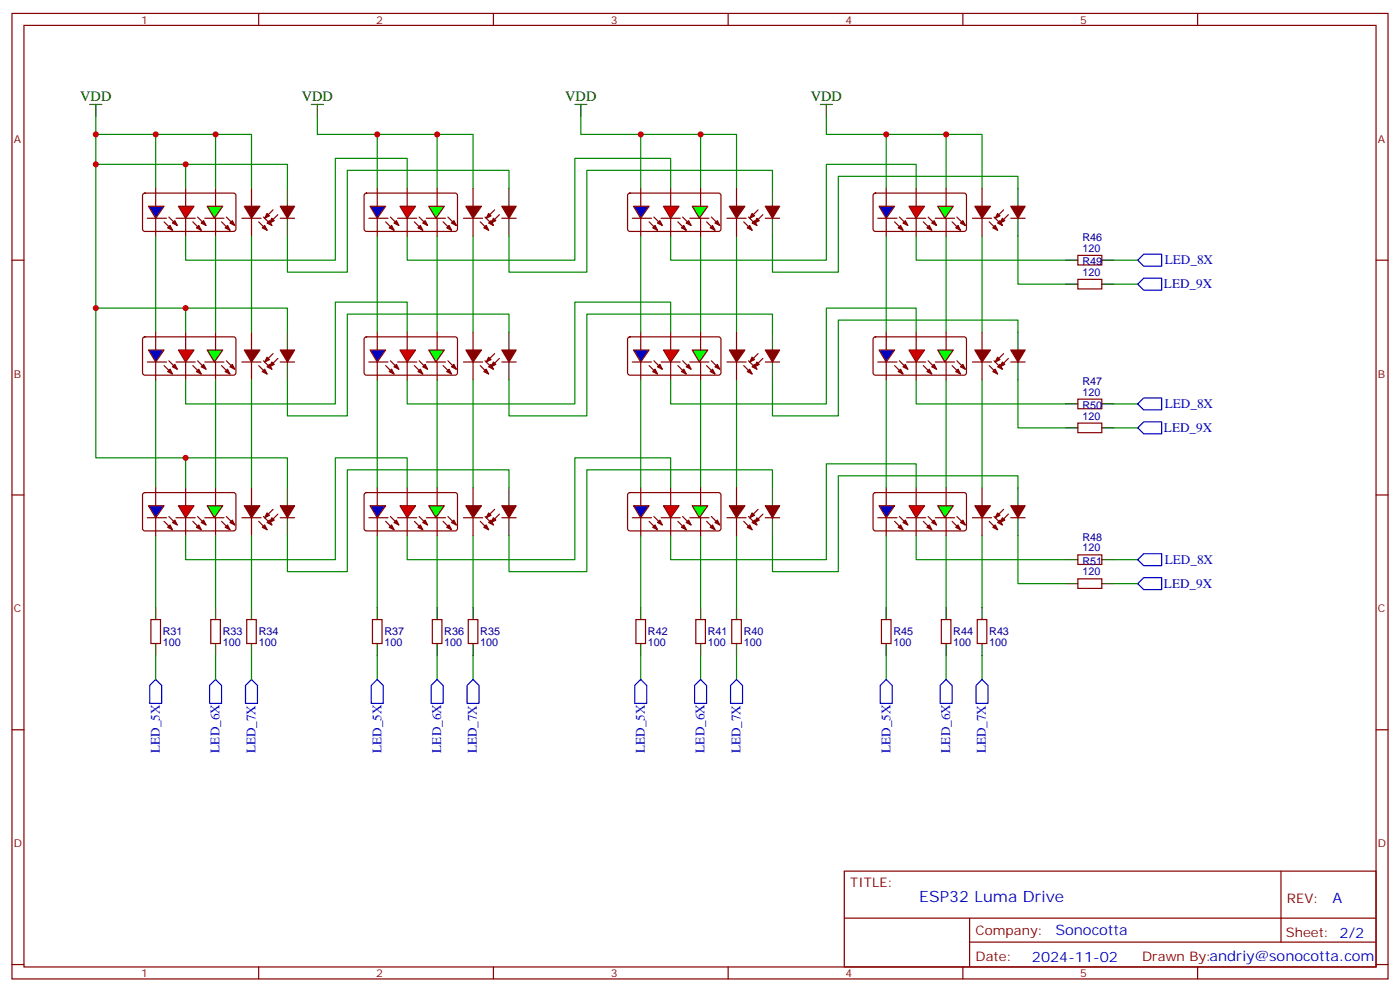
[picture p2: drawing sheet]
<svg xmlns="http://www.w3.org/2000/svg" width="412mm" height="292mm" viewBox="0 0 412 292" stroke-linecap="round" stroke-linejoin="round" font-family="sans-serif">
<g fill="none" stroke="#870000" stroke-width=".35">
<path d="M3.5 4h405.4v284.3h-405.4zM7.1 7.5h398.2v277.3h-398.2zM76.2 4v3.5M145.3 4v3.5M214.5 4v3.5M283.6 4v3.5M352.8 4v3.5M42.2 57.1l.5-.2h26.4l.4 .7-.1 10.1-.6 .5-26.4-.1-.4-.6v-9.9zM74.1 55.5v5.2M3.5 76.6h3.6M71.3 64.3h5.6M74.1 64.3v5.3"/>
<path d="M76.2 65.3l2.5 2.5M77.6 63.9l2.5 2.5M80.4 61.8l-2.4 2.5M81.8 63.2l-2.4 2.5M82.5 64.3h4.3M405.3 76.6h3.6M3.5 145.8h3.6M405.3 145.8h3.6M44.4 182.5h2.9v7h-2.9zM3.5 214.9h3.6M405.3 214.9h3.6M248.7 256.5h156.6v28.3h-156.6z"/>
<path d="M377.3 256.6v20.8M248.7 270.4h156.5M285.6 277.4h119.6M285.6 270.4v14.1M3.5 284.1h3.6M76.2 284.8v3.5M145.3 284.8v3.5M214.5 284.8v3.5M283.6 284.8v3.5M352.8 284.8v3.5M405.3 284.1h3.6"/>
</g>
<g fill="#870000" stroke="#870000" stroke-width=".35">
<path d="M78 66.4l.7 1.4-1.4-.7z"/>
<path d="M78.7 65.7l.7-.7 .7 1.4z"/>
<path d="M72 60.7h4.6l-2.5 3.6z"/>
<path d="M82.5 60.7h4.3l-2.1 3.6z"/>
<path d="M80.1 64.3l.7 .7-1.4 .7z"/>
<path d="M78.7 62.9l.7 .7-1.4 .7z"/>
</g>
<path d="M26.5 30.8h3.5M28.2 30.8v3.5M84.7 55.5v5.2M84.7 64.3v5.3M45.9 178.9v3.6M45.9 189.5v3.5" fill="none" stroke="#000" stroke-width=".35"/>
<path d="M335.1 76.6l1.8-1.7h5.3v3.5h-5.3zM335.1 83.7l1.8-1.8h5.3v3.5h-5.3zM44.1 201.9l1.8-1.8 1.7 1.8v5.3h-3.5zM74.1 200.1l1.7 1.8v5.3h-3.5v-5.3z" fill="none" stroke="#00f" stroke-width=".35"/>
<path d="M28.2 34.3v5.3h17.7v15.9M45.9 69.6v28.2M45.9 111.9v31.8M45.9 157.8v21.1M45.9 193v7.1" fill="none" stroke="#008700" stroke-width=".35"/>
<path d="M61 60.7h4.6l-2.5 3.6z" fill="#0f0" stroke="#870000" stroke-width=".35"/>
<path d="M63.5 55.5v5.2M60.3 64.3h5.7M63.5 64.3v5.3M65.3 65.3l2.4 2.5M66.7 63.9l2.4 2.5" fill="none" stroke="#870000" stroke-width=".35"/>
<g fill="#870000" stroke="#870000" stroke-width=".35">
<path d="M67.7 65.7l.7-.7 .7 1.4z"/>
<path d="M67 66.4l.7 1.4-1.4-.7z"/>
</g>
<path d="M52.6 60.7h4.5l-2.4 3.6z" fill="#f00" stroke="#870000" stroke-width=".35"/>
<path d="M54.7 55.5v5.2M51.9 64.3h5.6M54.7 64.3v5.3M56.8 65.3l2.5 2.5M58.2 63.9l2.5 2.5" fill="none" stroke="#870000" stroke-width=".35"/>
<g fill="#870000" stroke="#870000" stroke-width=".35">
<path d="M59.3 65.7l.7-.7 .7 1.4z"/>
<path d="M58.6 66.4l.7 1.4-1.4-.7z"/>
</g>
<path d="M43.7 60.7h4.6l-2.4 3.6z" fill="#00f" stroke="#870000" stroke-width=".35"/>
<path d="M45.9 55.5v5.2M43.4 64.3h5.6M45.9 64.3v5.3M48.3 65.3l2.5 2.5M49.7 63.9l2.5 2.5M42.2 99.4l.5-.2 26.4 .1 .4 .6-.1 10.2-.6 .4-26.4-.1-.4-.6v-9.9z" fill="none" stroke="#870000" stroke-width=".35"/>
<g fill="#870000" stroke="#870000" stroke-width=".35">
<path d="M50.8 65.7l.7-.7 .7 1.4z"/>
<path d="M50.1 66.4l.7 1.4-1.4-.7z"/>
</g>
<path d="M61 103.1h4.6l-2.5 3.5z" fill="#0f0" stroke="#870000" stroke-width=".35"/>
<path d="M63.5 97.8v5.3M60.3 106.6h5.7M63.5 106.6v5.3M65.3 107.7l2.4 2.4M66.7 106.3l2.4 2.4" fill="none" stroke="#870000" stroke-width=".35"/>
<g fill="#870000" stroke="#870000" stroke-width=".35">
<path d="M67.7 108l.7-.7 .7 1.4z"/>
<path d="M66.3 109.4l.7-.7 .7 1.4z"/>
</g>
<path d="M52.6 103.1h4.5l-2.4 3.5z" fill="#f00" stroke="#870000" stroke-width=".35"/>
<path d="M54.7 97.8v5.3M51.9 106.6h5.6M54.7 106.6v5.3M56.8 107.7l2.5 2.4M58.2 106.3l2.5 2.4" fill="none" stroke="#870000" stroke-width=".35"/>
<g fill="#870000" stroke="#870000" stroke-width=".35">
<path d="M60 107.3l.7 1.4-1.4-.7z"/>
<path d="M57.9 109.4l.7-.7 .7 1.4z"/>
</g>
<path d="M43.7 103.1h4.6l-2.4 3.5z" fill="#00f" stroke="#870000" stroke-width=".35"/>
<path d="M45.9 97.8v5.3M43.4 106.6h5.6M45.9 106.6v5.3M48.3 107.7l2.5 2.4M49.7 106.3l2.5 2.4M42.2 145.3l.5-.2h26.4l.4 .7-.1 10.1-.6 .5-26.4-.1-.4-.7v-9.8z" fill="none" stroke="#870000" stroke-width=".35"/>
<g fill="#870000" stroke="#870000" stroke-width=".35">
<path d="M50.8 108l.7-.7 .7 1.4z"/>
<path d="M49.4 109.4l.7-.7 .7 1.4z"/>
</g>
<path d="M61 148.9h4.6l-2.5 3.6z" fill="#0f0" stroke="#870000" stroke-width=".35"/>
<path d="M60.3 152.5h5.7M63.5 143.7v5.2M63.5 152.5v5.3M65.3 153.5l2.4 2.5M66.7 152.1l2.4 2.5" fill="none" stroke="#870000" stroke-width=".35"/>
<g fill="#870000" stroke="#870000" stroke-width=".35">
<path d="M67.7 153.9l.7-.7 .7 1.4z"/>
<path d="M66.3 155.3l.7-.7 .7 1.4z"/>
</g>
<path d="M52.6 148.9h4.5l-2.4 3.6z" fill="#f00" stroke="#870000" stroke-width=".35"/>
<path d="M51.9 152.5h5.6M54.7 143.7v5.2M54.7 152.5v5.3M56.8 153.5l2.5 2.5M58.2 152.1l2.5 2.5" fill="none" stroke="#870000" stroke-width=".35"/>
<g fill="#870000" stroke="#870000" stroke-width=".35">
<path d="M59.3 153.9l.7-.7 .7 1.4z"/>
<path d="M57.9 155.3l.7-.7 .7 1.4z"/>
</g>
<path d="M43.7 148.9h4.6l-2.4 3.6z" fill="#00f" stroke="#870000" stroke-width=".35"/>
<g fill="none" stroke="#870000" stroke-width=".35">
<path d="M74.1 97.8v5.3M139.3 97.8v5.3M71.3 106.6h5.6M74.1 106.6v5.3M76.2 107.7l2.5 2.4M77.6 106.3l2.5 2.4M80.4 104.1l-2.4 2.5M81.8 105.6l-2.4 2.4M82.5 106.6h4.3M136.5 106.6h5.7M139.3 106.6v5.3M141.5 107.7l2.4 2.4"/>
<path d="M142.9 106.3l2.4 2.4M145.7 104.1l-2.5 2.5M147.1 105.6l-2.5 2.4M147.8 106.6h4.2M43.4 152.5h5.6M45.9 143.7v5.2M45.9 152.5v5.3M48.3 153.5l2.5 2.5M49.7 152.1l2.5 2.5M71.3 152.5h5.6M74.1 143.7v5.2M74.1 152.5v5.3"/>
<path d="M76.2 153.5l2.5 2.5M77.6 152.1l2.5 2.5M80.4 150l-2.4 2.5M81.8 151.4l-2.4 2.5M82.5 152.5h4.3M107.5 145.3l.4-.2h26.4l.5 .7-.1 10.1-.6 .5-26.4-.1-.5-.7v-9.8zM136.5 152.5h5.7M139.3 143.7v5.2M139.3 152.5v5.3M141.5 153.5l2.4 2.5M142.9 152.1l2.4 2.5M145.7 150l-2.5 2.5"/>
<path d="M147.1 151.4l-2.5 2.5M147.8 152.5h4.2M62.1 182.5h2.8v7h-2.8zM72.7 182.5h2.8v7h-2.8zM127.4 182.5h2.8v7h-2.8zM137.9 182.5h2.9v7h-2.9z"/>
</g>
<g fill="#870000" stroke="#870000" stroke-width=".35">
<path d="M50.8 153.9l.7-.7 .7 1.4z"/>
<path d="M49.4 155.3l.7-.7 .7 1.4z"/>
<path d="M77.3 109.4l.7-.7 .7 1.4z"/>
<path d="M79.4 107.3l.7 1.4-1.4-.7z"/>
<path d="M72 103.1h4.6l-2.5 3.5z"/>
<path d="M77.3 155.3l.7-.7 .7 1.4z"/>
<path d="M78.7 153.9l.7-.7 .7 1.4z"/>
<path d="M72 148.9h4.6l-2.5 3.6z"/>
<path d="M82.5 103.1h4.3l-2.1 3.5z"/>
<path d="M80.1 106.6l.7 .7-1.4 .7z"/>
<path d="M78.7 105.2l.7 .7-1.4 .7z"/>
<path d="M82.5 148.9h4.3l-2.1 3.6z"/>
<path d="M80.1 152.5l.7 .7-1.4 .7z"/>
<path d="M78.7 151.1l.7 .7-1.4 .7z"/>
<path d="M147.8 148.9h4.2l-2.1 3.6z"/>
<path d="M145.3 152.5l.7 .7-1.4 .7z"/>
<path d="M143.9 151.1l.7 .7-1.4 .7z"/>
<path d="M147.8 103.1h4.2l-2.1 3.5z"/>
<path d="M145.3 106.6l.7 .7-1.4 .7z"/>
<path d="M143.9 105.2l.7 .7-1.4 .7z"/>
<path d="M142.5 155.3l.7-.7 .7 1.4z"/>
<path d="M143.9 153.9l.7-.7 .7 1.4z"/>
<path d="M137.2 148.9h4.6l-2.5 3.6z"/>
<path d="M142.5 109.4l.7-.7 .7 1.4z"/>
<path d="M143.9 108l.7-.7 .7 1.4z"/>
<path d="M137.2 103.1h4.6l-2.5 3.5z"/>
</g>
<g fill="none" stroke="#008700" stroke-width=".35">
<path d="M45.9 39.6h17.6v15.9M63.5 39.6h10.6v15.9M111.1 39.6h17.7v15.9M128.8 39.6h10.5v15.9M63.5 69.6v28.2M74.1 69.6v28.2M128.8 69.6v28.2M139.3 69.6v28.2M63.5 111.9v31.8M74.1 111.9v31.8M128.8 111.9v31.8M139.3 111.9v31.8"/>
<path d="M63.5 157.8v21.1M74.1 157.8v21.1M128.8 157.8v21.1M139.3 157.8v21.1M63.5 193v7.1M74.1 193v7.1M128.8 193v7.1M139.3 193v7.1"/>
</g>
<g fill="none" stroke="#000" stroke-width=".35">
<path d="M84.7 97.8v5.3M149.9 97.8v5.3M84.7 106.6v5.3M149.9 106.6v5.3M84.7 143.7v5.2M84.7 152.5v5.3M149.9 143.7v5.2M149.9 152.5v5.3M63.5 178.9v3.6M74.1 178.9v3.6M128.8 178.9v3.6M139.3 178.9v3.6"/>
<path d="M63.5 189.5v3.5M74.1 189.5v3.5M128.8 189.5v3.5M139.3 189.5v3.5"/>
</g>
<path d="M61.7 201.9l1.8-1.8 1.8 1.8v5.3h-3.6zM128.8 200.1l1.7 1.8v5.3h-3.5v-5.3z" fill="none" stroke="#00f" stroke-width=".35"/>
<path d="M126.3 148.9h4.6l-2.5 3.6z" fill="#0f0" stroke="#870000" stroke-width=".35"/>
<path d="M125.6 152.5h5.6M128.8 143.7v5.2M128.8 152.5v5.3M130.5 153.5l2.5 2.5M131.9 152.1l2.5 2.5" fill="none" stroke="#870000" stroke-width=".35"/>
<g fill="#870000" stroke="#870000" stroke-width=".35">
<path d="M133 153.9l.7-.7 .7 1.4z"/>
<path d="M131.6 155.3l.7-.7 .7 1.4z"/>
</g>
<path d="M117.8 148.9h4.6l-2.5 3.6z" fill="#f00" stroke="#870000" stroke-width=".35"/>
<path d="M117.1 152.5h5.7M119.9 143.7v5.2M119.9 152.5v5.3M122.1 153.5l2.4 2.5M123.5 152.1l2.4 2.5" fill="none" stroke="#870000" stroke-width=".35"/>
<g fill="#870000" stroke="#870000" stroke-width=".35">
<path d="M124.5 153.9l.7-.7 .7 1.4z"/>
<path d="M123.1 155.3l.7-.7 .7 1.4z"/>
</g>
<path d="M109 148.9h4.6l-2.5 3.6z" fill="#00f" stroke="#870000" stroke-width=".35"/>
<path d="M107.5 99.4l.4-.2 26.4 .1 .5 .6-.1 10.2-.6 .4-26.4-.1-.5-.6v-9.9zM108.7 152.5h5.6M111.1 143.7v5.2M111.1 152.5v5.3M113.6 153.5l2.5 2.5M115 152.1l2.5 2.5" fill="none" stroke="#870000" stroke-width=".35"/>
<g fill="#870000" stroke="#870000" stroke-width=".35">
<path d="M116.1 153.9l.7-.7 .7 1.4z"/>
<path d="M114.7 155.3l.7-.7 .7 1.4z"/>
</g>
<path d="M126.3 103.1h4.6l-2.5 3.5z" fill="#0f0" stroke="#870000" stroke-width=".35"/>
<path d="M128.8 97.8v5.3M125.6 106.6h5.6M128.8 106.6v5.3M130.5 107.7l2.5 2.4M131.9 106.3l2.5 2.4" fill="none" stroke="#870000" stroke-width=".35"/>
<g fill="#870000" stroke="#870000" stroke-width=".35">
<path d="M133.7 107.3l.7 1.4-1.4-.7z"/>
<path d="M131.6 109.4l.7-.7 .7 1.4z"/>
</g>
<path d="M117.8 103.1h4.6l-2.5 3.5z" fill="#f00" stroke="#870000" stroke-width=".35"/>
<path d="M119.9 97.8v5.3M117.1 106.6h5.7M119.9 106.6v5.3M122.1 107.7l2.4 2.4M123.5 106.3l2.4 2.4" fill="none" stroke="#870000" stroke-width=".35"/>
<g fill="#870000" stroke="#870000" stroke-width=".35">
<path d="M124.5 108l.7-.7 .7 1.4z"/>
<path d="M123.1 109.4l.7-.7 .7 1.4z"/>
</g>
<path d="M109 103.1h4.6l-2.5 3.5z" fill="#00f" stroke="#870000" stroke-width=".35"/>
<path d="M107.5 57.1l.4-.2h26.4l.5 .7-.1 10.1-.6 .5-26.4-.1-.5-.6v-9.9zM111.1 97.8v5.3M108.7 106.6h5.6M111.1 106.6v5.3M113.6 107.7l2.5 2.4M115 106.3l2.5 2.4" fill="none" stroke="#870000" stroke-width=".35"/>
<g fill="#870000" stroke="#870000" stroke-width=".35">
<path d="M116.8 107.3l.7 1.4-1.4-.7z"/>
<path d="M114.7 109.4l.7-.7 .7 1.4z"/>
</g>
<path d="M126.3 60.7h4.6l-2.5 3.6z" fill="#0f0" stroke="#870000" stroke-width=".35"/>
<path d="M128.8 55.5v5.2M125.6 64.3h5.6M128.8 64.3v5.3M130.5 65.3l2.5 2.5M131.9 63.9l2.5 2.5" fill="none" stroke="#870000" stroke-width=".35"/>
<g fill="#870000" stroke="#870000" stroke-width=".35">
<path d="M133 65.7l.7-.7 .7 1.4z"/>
<path d="M132.3 66.4l.7 1.4-1.4-.7z"/>
</g>
<path d="M117.8 60.7h4.6l-2.5 3.6z" fill="#f00" stroke="#870000" stroke-width=".35"/>
<path d="M119.9 55.5v5.2M117.1 64.3h5.7M119.9 64.3v5.3M122.1 65.3l2.4 2.5M123.5 63.9l2.4 2.5" fill="none" stroke="#870000" stroke-width=".35"/>
<g fill="#870000" stroke="#870000" stroke-width=".35">
<path d="M124.5 65.7l.7-.7 .7 1.4z"/>
<path d="M123.8 66.4l.7 1.4-1.4-.7z"/>
</g>
<path d="M109 60.7h4.6l-2.5 3.6z" fill="#00f" stroke="#870000" stroke-width=".35"/>
<g fill="none" stroke="#870000" stroke-width=".35">
<path d="M111.1 55.5v5.2M139.3 55.5v5.2M108.7 64.3h5.6M111.1 64.3v5.3M113.6 65.3l2.5 2.5M115 63.9l2.5 2.5M136.5 64.3h5.7M139.3 64.3v5.3M141.5 65.3l2.4 2.5M142.9 63.9l2.4 2.5M145.7 61.8l-2.5 2.5M147.1 63.2l-2.5 2.5"/>
<path d="M147.8 64.3h4.2M217 97.8v5.3M214.1 106.6h5.7M217 106.6v5.3M219.1 107.7l2.4 2.4M220.5 106.3l2.5 2.4M223.3 104.1l-2.5 2.5M224.7 105.6l-2.5 2.4M225.4 106.6h4.3M185.1 145.3l.5-.2h26.3l.5 .7-.1 10.1-.6 .5-26.4-.1-.4-.7v-9.8zM214.1 152.5h5.7M217 143.7v5.2"/>
<path d="M217 152.5v5.3M219.1 153.5l2.4 2.5M220.5 152.1l2.5 2.5M223.3 150l-2.5 2.5M224.7 151.4l-2.5 2.5M225.4 152.5h4.3M109.7 182.5h2.8v7h-2.8zM205 182.5h2.8v7h-2.8zM215.5 182.5h2.9v7h-2.9z"/>
</g>
<g fill="#870000" stroke="#870000" stroke-width=".35">
<path d="M116.1 65.7l.7-.7 .7 1.4z"/>
<path d="M115.4 66.4l.7 1.4-1.4-.7z"/>
<path d="M147.8 60.7h4.2l-2.1 3.6z"/>
<path d="M145.3 64.3l.7 .7-1.4 .7z"/>
<path d="M143.9 62.9l.7 .7-1.4 .7z"/>
<path d="M143.2 66.4l.7 1.4-1.4-.7z"/>
<path d="M143.9 65.7l.7-.7 .7 1.4z"/>
<path d="M137.2 60.7h4.6l-2.5 3.6z"/>
<path d="M225.4 148.9h4.3l-2.2 3.6z"/>
<path d="M223 152.5l.7 .7-1.5 .7z"/>
<path d="M221.5 151.1l.7 .7-1.4 .7z"/>
<path d="M225.4 103.1h4.3l-2.2 3.5z"/>
<path d="M223 106.6l.7 .7-1.5 .7z"/>
<path d="M221.5 105.2l.7 .7-1.4 .7z"/>
<path d="M220.1 155.3l.7-.7 .7 1.4z"/>
<path d="M221.5 153.9l.7-.7 .8 1.4z"/>
<path d="M214.8 148.9h4.6l-2.4 3.6z"/>
<path d="M220.1 109.4l.7-.7 .7 1.4z"/>
<path d="M222.2 107.3l.8 1.4-1.5-.7z"/>
<path d="M214.8 103.1h4.6l-2.4 3.5z"/>
</g>
<g fill="none" stroke="#008700" stroke-width=".35">
<path d="M93.5 34.3v5.3h17.6v15.9M188.7 39.6h17.7v15.9M206.4 39.6h10.6v15.9M111.1 69.6v28.2M206.4 69.6v28.2M217 69.6v28.2M111.1 111.9v31.8M206.4 111.9v31.8M217 111.9v31.8M111.1 157.8v21.1M206.4 157.8v21.1M217 157.8v21.1"/>
<path d="M111.1 193v7.1M206.4 193v7.1M217 193v7.1"/>
</g>
<path d="M149.9 55.5v5.2M149.9 64.3v5.3M227.5 97.8v5.3M227.5 106.6v5.3M227.5 143.7v5.2M227.5 152.5v5.3M111.1 178.9v3.6M206.4 178.9v3.6M217 178.9v3.6M111.1 189.5v3.5M206.4 189.5v3.5M217 189.5v3.5" fill="none" stroke="#000" stroke-width=".35"/>
<path d="M109.4 201.9l1.7-1.8 1.8 1.8v5.3h-3.5zM137.6 201.9l1.7-1.8 1.8 1.8v5.3h-3.5zM206.4 200.1l1.7 1.8v5.3h-3.5v-5.3z" fill="none" stroke="#00f" stroke-width=".35"/>
<path d="M203.9 148.9h4.6l-2.5 3.6z" fill="#0f0" stroke="#870000" stroke-width=".35"/>
<path d="M203.2 152.5h5.6M206.4 143.7v5.2M206.4 152.5v5.3M208.1 153.5l2.5 2.5M209.5 152.1l2.5 2.5" fill="none" stroke="#870000" stroke-width=".35"/>
<g fill="#870000" stroke="#870000" stroke-width=".35">
<path d="M210.6 153.9l.7-.7 .7 1.4z"/>
<path d="M209.2 155.3l.7-.7 .7 1.4z"/>
</g>
<path d="M195.4 148.9h4.6l-2.4 3.6z" fill="#f00" stroke="#870000" stroke-width=".35"/>
<path d="M194.7 152.5h5.7M197.6 143.7v5.2M197.6 152.5v5.3M199.7 153.5l2.4 2.5M201.1 152.1l2.5 2.5" fill="none" stroke="#870000" stroke-width=".35"/>
<g fill="#870000" stroke="#870000" stroke-width=".35">
<path d="M202.1 153.9l.7-.7 .8 1.4z"/>
<path d="M200.7 155.3l.7-.7 .7 1.4z"/>
</g>
<path d="M186.6 148.9h4.6l-2.5 3.6z" fill="#00f" stroke="#870000" stroke-width=".35"/>
<path d="M185.1 99.4l.5-.2 26.3 .1 .5 .6-.1 10.2-.6 .4-26.4-.1-.4-.6v-9.9zM186.3 152.5h5.6M188.7 143.7v5.2M188.7 152.5v5.3M191.2 153.5l2.5 2.5M192.6 152.1l2.5 2.5" fill="none" stroke="#870000" stroke-width=".35"/>
<g fill="#870000" stroke="#870000" stroke-width=".35">
<path d="M193.7 153.9l.7-.7 .7 1.4z"/>
<path d="M192.3 155.3l.7-.7 .7 1.4z"/>
</g>
<path d="M203.9 103.1h4.6l-2.5 3.5z" fill="#0f0" stroke="#870000" stroke-width=".35"/>
<path d="M206.4 97.8v5.3M203.2 106.6h5.6M206.4 106.6v5.3M208.1 107.7l2.5 2.4M209.5 106.3l2.5 2.4" fill="none" stroke="#870000" stroke-width=".35"/>
<g fill="#870000" stroke="#870000" stroke-width=".35">
<path d="M210.6 108l.7-.7 .7 1.4z"/>
<path d="M209.2 109.4l.7-.7 .7 1.4z"/>
</g>
<path d="M195.4 103.1h4.6l-2.4 3.5z" fill="#f00" stroke="#870000" stroke-width=".35"/>
<path d="M197.6 97.8v5.3M194.7 106.6h5.7M197.6 106.6v5.3M199.7 107.7l2.4 2.4M201.1 106.3l2.5 2.4" fill="none" stroke="#870000" stroke-width=".35"/>
<g fill="#870000" stroke="#870000" stroke-width=".35">
<path d="M202.1 108l.7-.7 .8 1.4z"/>
<path d="M200.7 109.4l.7-.7 .7 1.4z"/>
</g>
<path d="M186.6 103.1h4.6l-2.5 3.5z" fill="#00f" stroke="#870000" stroke-width=".35"/>
<path d="M185.1 57.1l.5-.2h26.3l.5 .7-.1 10.1-.6 .5-26.4-.1-.4-.6v-9.9zM188.7 97.8v5.3M186.3 106.6h5.6M188.7 106.6v5.3M191.2 107.7l2.5 2.4M192.6 106.3l2.5 2.4" fill="none" stroke="#870000" stroke-width=".35"/>
<g fill="#870000" stroke="#870000" stroke-width=".35">
<path d="M194.4 107.3l.7 1.4-1.4-.7z"/>
<path d="M192.3 109.4l.7-.7 .7 1.4z"/>
</g>
<path d="M203.9 60.7h4.6l-2.5 3.6z" fill="#0f0" stroke="#870000" stroke-width=".35"/>
<path d="M206.4 55.5v5.2M203.2 64.3h5.6M206.4 64.3v5.3M208.1 65.3l2.5 2.5M209.5 63.9l2.5 2.5" fill="none" stroke="#870000" stroke-width=".35"/>
<g fill="#870000" stroke="#870000" stroke-width=".35">
<path d="M210.6 65.7l.7-.7 .7 1.4z"/>
<path d="M209.2 67.1l.7-.7 .7 1.4z"/>
</g>
<path d="M195.4 60.7h4.6l-2.4 3.6z" fill="#f00" stroke="#870000" stroke-width=".35"/>
<path d="M197.6 55.5v5.2M194.7 64.3h5.7M197.6 64.3v5.3M199.7 65.3l2.4 2.5M201.1 63.9l2.5 2.5" fill="none" stroke="#870000" stroke-width=".35"/>
<g fill="#870000" stroke="#870000" stroke-width=".35">
<path d="M202.1 65.7l.7-.7 .8 1.4z"/>
<path d="M200.7 67.1l.7-.7 .7 1.4z"/>
</g>
<path d="M186.6 60.7h4.6l-2.5 3.6z" fill="#00f" stroke="#870000" stroke-width=".35"/>
<g fill="none" stroke="#870000" stroke-width=".35">
<path d="M188.7 55.5v5.2M217 55.5v5.2M186.3 64.3h5.6M188.7 64.3v5.3M191.2 65.3l2.5 2.5M192.6 63.9l2.5 2.5M214.1 64.3h5.7M217 64.3v5.3M219.1 65.3l2.4 2.5M220.5 63.9l2.5 2.5M223.3 61.8l-2.5 2.5M224.7 63.2l-2.5 2.5"/>
<path d="M225.4 64.3h4.3M289.3 97.8v5.3M286.5 106.6h5.6M289.3 106.6v5.3M291.4 107.7l2.5 2.4M292.8 106.3l2.5 2.4M295.6 104.1l-2.4 2.5M297 105.6l-2.4 2.4M297.7 106.6h4.3M257.4 145.3l.5-.2h26.4l.4 .7-.1 10.1-.6 .5-26.4-.1-.4-.7v-9.8zM286.5 152.5h5.6M289.3 143.7v5.2"/>
<path d="M289.3 152.5v5.3M291.4 153.5l2.5 2.5M292.8 152.1l2.5 2.5M295.6 150l-2.4 2.5M297 151.4l-2.4 2.5M297.7 152.5h4.3M187.3 182.5h2.8v7h-2.8zM277.3 182.5h2.8v7h-2.8zM287.9 182.5h2.8v7h-2.8z"/>
</g>
<g fill="#870000" stroke="#870000" stroke-width=".35">
<path d="M193.7 65.7l.7-.7 .7 1.4z"/>
<path d="M192.3 67.1l.7-.7 .7 1.4z"/>
<path d="M225.4 60.7h4.3l-2.2 3.6z"/>
<path d="M223 64.3l.7 .7-1.5 .7z"/>
<path d="M221.5 62.9l.7 .7-1.4 .7z"/>
<path d="M220.1 67.1l.7-.7 .7 1.4z"/>
<path d="M221.5 65.7l.7-.7 .8 1.4z"/>
<path d="M214.8 60.7h4.6l-2.4 3.6z"/>
<path d="M297.7 148.9h4.3l-2.1 3.6z"/>
<path d="M295.3 152.5l.7 .7-1.4 .7z"/>
<path d="M293.9 151.1l.7 .7-1.4 .7z"/>
<path d="M297.7 103.1h4.3l-2.1 3.5z"/>
<path d="M295.3 106.6l.7 .7-1.4 .7z"/>
<path d="M293.9 105.2l.7 .7-1.4 .7z"/>
<path d="M292.5 155.3l.7-.7 .7 1.4z"/>
<path d="M294.6 153.2l.7 1.4-1.4-.7z"/>
<path d="M287.2 148.9h4.5l-2.4 3.6z"/>
<path d="M292.5 109.4l.7-.7 .7 1.4z"/>
<path d="M294.6 107.3l.7 1.4-1.4-.7z"/>
<path d="M287.2 103.1h4.5l-2.4 3.5z"/>
</g>
<g fill="none" stroke="#008700" stroke-width=".35">
<path d="M171.1 34.3v5.3h17.6v15.9M261.1 39.6h17.6v15.9M278.7 39.6h10.6v15.9M188.7 69.6v28.2M278.7 69.6v28.2M289.3 69.6v28.2M188.7 111.9v31.8M278.7 111.9v31.8M289.3 111.9v31.8M188.7 157.8v21.1M278.7 157.8v21.1M289.3 157.8v21.1"/>
<path d="M188.7 193v7.1M278.7 193v7.1M289.3 193v7.1"/>
</g>
<path d="M227.5 55.5v5.2M227.5 64.3v5.3M299.9 97.8v5.3M299.9 106.6v5.3M299.9 143.7v5.2M299.9 152.5v5.3M188.7 178.9v3.6M278.7 178.9v3.6M289.3 178.9v3.6M188.7 189.5v3.5M278.7 189.5v3.5M289.3 189.5v3.5" fill="none" stroke="#000" stroke-width=".35"/>
<path d="M187 201.9l1.7-1.8 1.8 1.8v5.3h-3.5zM217 200.1l1.7 1.8v5.3h-3.5v-5.3zM278.7 200.1l1.8 1.8v5.3h-3.6v-5.3z" fill="none" stroke="#00f" stroke-width=".35"/>
<path d="M276.2 148.9h4.6l-2.5 3.6z" fill="#0f0" stroke="#870000" stroke-width=".35"/>
<path d="M275.5 152.5h5.7M278.7 143.7v5.2M278.7 152.5v5.3M280.5 153.5l2.4 2.5M281.9 152.1l2.4 2.5" fill="none" stroke="#870000" stroke-width=".35"/>
<g fill="#870000" stroke="#870000" stroke-width=".35">
<path d="M282.9 153.9l.7-.7 .7 1.4z"/>
<path d="M282.2 154.6l.7 1.4-1.4-.7z"/>
</g>
<path d="M267.8 148.9h4.5l-2.4 3.6z" fill="#f00" stroke="#870000" stroke-width=".35"/>
<path d="M267.1 152.5h5.6M269.9 143.7v5.2M269.9 152.5v5.3M272 153.5l2.5 2.5M273.4 152.1l2.5 2.5" fill="none" stroke="#870000" stroke-width=".35"/>
<g fill="#870000" stroke="#870000" stroke-width=".35">
<path d="M274.5 153.9l.7-.7 .7 1.4z"/>
<path d="M273 155.3l.8-.7 .7 1.4z"/>
</g>
<path d="M258.9 148.9h4.6l-2.4 3.6z" fill="#00f" stroke="#870000" stroke-width=".35"/>
<path d="M257.4 99.4l.5-.2 26.4 .1 .4 .6-.1 10.2-.6 .4-26.4-.1-.4-.6v-9.9zM258.6 152.5h5.6M261.1 143.7v5.2M261.1 152.5v5.3M263.5 153.5l2.5 2.5M264.9 152.1l2.5 2.5" fill="none" stroke="#870000" stroke-width=".35"/>
<g fill="#870000" stroke="#870000" stroke-width=".35">
<path d="M266 153.9l.7-.7 .7 1.4z"/>
<path d="M264.6 155.3l.7-.7 .7 1.4z"/>
</g>
<path d="M276.2 103.1h4.6l-2.5 3.5z" fill="#0f0" stroke="#870000" stroke-width=".35"/>
<path d="M278.7 97.8v5.3M275.5 106.6h5.7M278.7 106.6v5.3M280.5 107.7l2.4 2.4M281.9 106.3l2.4 2.4" fill="none" stroke="#870000" stroke-width=".35"/>
<g fill="#870000" stroke="#870000" stroke-width=".35">
<path d="M282.9 108l.7-.7 .7 1.4z"/>
<path d="M282.2 108.7l.7 1.4-1.4-.7z"/>
</g>
<path d="M267.8 103.1h4.5l-2.4 3.5z" fill="#f00" stroke="#870000" stroke-width=".35"/>
<path d="M269.9 97.8v5.3M267.1 106.6h5.6M269.9 106.6v5.3M272 107.7l2.5 2.4M273.4 106.3l2.5 2.4" fill="none" stroke="#870000" stroke-width=".35"/>
<g fill="#870000" stroke="#870000" stroke-width=".35">
<path d="M274.5 108l.7-.7 .7 1.4z"/>
<path d="M273 109.4l.8-.7 .7 1.4z"/>
</g>
<path d="M258.9 103.1h4.6l-2.4 3.5z" fill="#00f" stroke="#870000" stroke-width=".35"/>
<path d="M257.4 57.1l.5-.2h26.4l.4 .7-.1 10.1-.6 .5-26.4-.1-.4-.6v-9.9zM261.1 97.8v5.3M258.6 106.6h5.6M261.1 106.6v5.3M263.5 107.7l2.5 2.4M264.9 106.3l2.5 2.4" fill="none" stroke="#870000" stroke-width=".35"/>
<g fill="#870000" stroke="#870000" stroke-width=".35">
<path d="M266 108l.7-.7 .7 1.4z"/>
<path d="M264.6 109.4l.7-.7 .7 1.4z"/>
</g>
<path d="M276.2 60.7h4.6l-2.5 3.6z" fill="#0f0" stroke="#870000" stroke-width=".35"/>
<path d="M278.7 55.5v5.2M275.5 64.3h5.7M278.7 64.3v5.3M280.5 65.3l2.4 2.5M281.9 63.9l2.4 2.5" fill="none" stroke="#870000" stroke-width=".35"/>
<g fill="#870000" stroke="#870000" stroke-width=".35">
<path d="M282.9 65.7l.7-.7 .7 1.4z"/>
<path d="M281.5 67.1l.7-.7 .7 1.4z"/>
</g>
<path d="M267.8 60.7h4.5l-2.4 3.6z" fill="#f00" stroke="#870000" stroke-width=".35"/>
<path d="M269.9 55.5v5.2M267.1 64.3h5.6M269.9 64.3v5.3M272 65.3l2.5 2.5M273.4 63.9l2.5 2.5" fill="none" stroke="#870000" stroke-width=".35"/>
<g fill="#870000" stroke="#870000" stroke-width=".35">
<path d="M275.2 65l.7 1.4-1.4-.7z"/>
<path d="M273 67.1l.8-.7 .7 1.4z"/>
</g>
<path d="M258.9 60.7h4.6l-2.4 3.6z" fill="#00f" stroke="#870000" stroke-width=".35"/>
<g fill="none" stroke="#870000" stroke-width=".35">
<path d="M261.1 55.5v5.2M289.3 55.5v5.2M258.6 64.3h5.6M261.1 64.3v5.3M263.5 65.3l2.5 2.5M264.9 63.9l2.5 2.5M286.5 64.3h5.6M289.3 64.3v5.3M291.4 65.3l2.5 2.5M292.8 63.9l2.5 2.5M295.6 61.8l-2.4 2.5M297 63.2l-2.4 2.5"/>
<path d="M297.7 64.3h4.3M317.5 75.2h7.1v2.8h-7.1zM317.5 82.3h7.1v2.8h-7.1zM317.5 117.5h7.1v2.9h-7.1zM317.5 124.6h7.1v2.8h-7.1zM317.5 163.4h7.1v2.8h-7.1zM317.5 170.5h7.1v2.8h-7.1zM259.6 182.5h2.9v7h-2.9z"/>
</g>
<g fill="#870000" stroke="#870000" stroke-width=".35">
<path d="M266 65.7l.7-.7 .7 1.4z"/>
<path d="M264.6 67.1l.7-.7 .7 1.4z"/>
<path d="M297.7 60.7h4.3l-2.1 3.6z"/>
<path d="M295.3 64.3l.7 .7-1.4 .7z"/>
<path d="M293.9 62.9l.7 .7-1.4 .7z"/>
<path d="M292.5 67.1l.7-.7 .7 1.4z"/>
<path d="M293.9 65.7l.7-.7 .7 1.4z"/>
<path d="M287.2 60.7h4.5l-2.4 3.6z"/>
</g>
<g fill="none" stroke="#008700" stroke-width=".35">
<path d="M28.2 39.6v51.1h26.5v7.1M243.4 34.3v5.3h17.7v15.9M28.2 48.4h26.5v7.1M54.7 48.4h30v7.1M119.9 55.5v-8.9h-21.1v30h-44.1v-7M149.9 55.5v-5.3h-47.6v30h-17.6v-10.6M197.6 55.5v-8.9h-28.3v30h-49.4v-7M227.5 55.5v-5.3h-54.6v30h-23v-10.6M269.9 55.5v-7.1h-26.5v28.2h-45.8v-7M299.9 55.5v-3.6h-53v28.3h-19.4v-10.6M261.1 69.6v28.2M269.9 69.6v7h44.1"/>
<path d="M299.9 69.6v14.1h14.1M328.1 76.6h7M28.2 90.7v44.1h26.5v8.9M54.7 90.7h30v7.1M119.9 97.8v-8.8h-21.1v30h-44.1v-7.1M149.9 97.8v-5.3h-47.6v30h-17.6v-10.6M197.6 97.8v-8.8h-28.3v30h-49.4v-7.1M227.5 97.8v-5.3h-54.6v30h-23v-10.6M269.9 97.8v-7.1h-26.5v28.3h-45.8v-7.1M299.9 97.8v-3.5h-53v28.2h-19.4v-10.6M328.1 83.7h7M261.1 111.9v31.8"/>
<path d="M269.9 111.9v7.1h44.1M299.9 111.9v14.1h14.1M328.1 119h7M54.7 134.8h30v8.9M328.1 126h7M119.9 143.7v-8.9h-21.1v30h-44.1v-7M149.9 143.7v-5.3h-47.6v29.9h-17.6v-10.5M197.6 143.7v-8.9h-28.3v30h-49.4v-7M227.5 143.7v-5.3h-54.6v29.9h-23v-10.5M261.1 157.8v21.1M269.9 143.7v-7.1h-26.5v28.2h-45.8v-7M269.9 157.8v7h44.1"/>
<path d="M299.9 157.8v14.1h14.1M299.9 143.7v-3.6h-53v28.2h-19.4v-10.5M328.1 164.8h7M328.1 171.9h7M261.1 193v7.1"/>
</g>
<g fill="none" stroke="#000" stroke-width=".35">
<path d="M91.7 30.8h3.5M93.5 30.8v3.5M169.3 30.8h3.6M171.1 30.8v3.5M241.7 30.8h3.5M243.4 30.8v3.5M299.9 55.5v5.2M299.9 64.3v5.3M314 76.6h3.5M324.6 76.6h3.5M314 83.7h3.5M324.6 83.7h3.5"/>
<path d="M314 119h3.5M324.6 119h3.5M314 126h3.5M324.6 126h3.5M261.1 178.9v3.6M314 164.8h3.5M314 171.9h3.5M324.6 164.8h3.5M324.6 171.9h3.5M261.1 189.5v3.5"/>
</g>
<path d="M335.1 119l1.8-1.8h5.3v3.5h-5.3zM335.1 126l1.8-1.8h5.3v3.6h-5.3zM335.1 164.8l1.8-1.7h5.3v3.5h-5.3zM335.1 171.9l1.8-1.8h5.3v3.5h-5.3zM259.3 201.9l1.8-1.8 1.7 1.8v5.3h-3.5zM287.5 201.9l1.8-1.8 1.7 1.8v5.3h-3.5z" fill="none" stroke="#00f" stroke-width=".35"/>
<g fill="#c00">
<circle cx="45.9" cy="39.6" r=".88"/>
<circle cx="63.5" cy="39.6" r=".88"/>
<circle cx="128.8" cy="39.6" r=".88"/>
<circle cx="111.1" cy="39.6" r=".88"/>
<circle cx="206.4" cy="39.6" r=".88"/>
<circle cx="188.7" cy="39.6" r=".88"/>
<circle cx="278.7" cy="39.6" r=".88"/>
<circle cx="261.1" cy="39.6" r=".88"/>
<circle cx="28.2" cy="39.6" r=".88"/>
<circle cx="28.2" cy="90.7" r=".88"/>
<circle cx="54.7" cy="134.8" r=".88"/>
<circle cx="54.7" cy="90.7" r=".88"/>
<circle cx="28.2" cy="48.4" r=".88"/>
<circle cx="54.7" cy="48.4" r=".88"/>
</g>
<text font-size="4.6" fill="#00f" x="270.8" y="265.6">ESP32 Luma Drive</text>
<g font-size="4.2">
<text x="23.6" y="29.6">VDD</text>
<text x="88.9" y="29.6">VDD</text>
<text x="166.5" y="29.6">VDD</text>
<text x="238.8" y="29.6">VDD</text>
</g>
<g font-size="4.2" fill="#00f">
<text x="392.5" y="265.8">A</text>
<text x="310.9" y="275.4">Sonocotta</text>
<text x="304" y="283.2">2024-11-02</text>
</g>
<g font-size="3.9" fill="#00f">
<text x="343.1" y="77.8">LED_8X</text>
<text x="342.9" y="84.9">LED_9X</text>
<text x="343.1" y="120.1">LED_8X</text>
<text x="342.9" y="127.2">LED_9X</text>
<text x="343.1" y="166">LED_8X</text>
<text x="342.9" y="173.1">LED_9X</text>
<text x="47.1" y="221.7" transform="rotate(-90 47.1 221.7)">LED_5X</text>
<text x="64.7" y="221.6" transform="rotate(-90 64.7 221.6)">LED_6X</text>
<text x="75.2" y="221.9" transform="rotate(-90 75.2 221.9)">LED_7X</text>
<text x="112.4" y="221.7" transform="rotate(-90 112.4 221.7)">LED_5X</text>
<text x="129.9" y="221.6" transform="rotate(-90 129.9 221.6)">LED_6X</text>
<text x="140.5" y="221.9" transform="rotate(-90 140.5 221.9)">LED_7X</text>
<text x="190" y="221.7" transform="rotate(-90 190 221.7)">LED_5X</text>
<text x="207.5" y="221.6" transform="rotate(-90 207.5 221.6)">LED_6X</text>
<text x="218.1" y="221.9" transform="rotate(-90 218.1 221.9)">LED_7X</text>
<text x="262.3" y="221.7" transform="rotate(-90 262.3 221.7)">LED_5X</text>
<text x="279.9" y="221.6" transform="rotate(-90 279.9 221.6)">LED_6X</text>
<text x="290.4" y="221.9" transform="rotate(-90 290.4 221.9)">LED_7X</text>
</g>
<g font-size="3.9" fill="#800">
<text x="250.5" y="261.1">TITLE:</text>
<text x="379.1" y="265.8">REV:</text>
<text x="287.4" y="275.3">Company:</text>
<text x="378.7" y="275.9">Sheet: 2/2</text>
<text x="287.4" y="283">Date:</text>
<text x="336.4" y="283.1">Drawn By:andriy@sonocotta.com</text>
</g>
<g font-size="3.2" fill="#800">
<text x="41.6" y="6.9">1</text>
<text x="110.8" y="6.9">2</text>
<text x="179.9" y="6.9">3</text>
<text x="249.1" y="6.9">4</text>
<text x="318.2" y="6.9">5</text>
<text x="4.1" y="42.1">A</text>
<text x="405.9" y="42.1">A</text>
<text x="4.1" y="111.2">B</text>
<text x="405.9" y="111.2">B</text>
<text x="4.1" y="180.3">C</text>
<text x="405.9" y="180.3">C</text>
<text x="4.1" y="249.5">D</text>
<text x="405.9" y="249.5">D</text>
<text x="41.6" y="287.8">1</text>
<text x="110.8" y="287.8">2</text>
<text x="179.9" y="287.8">3</text>
<text x="249.1" y="287.8">4</text>
<text x="318.2" y="287.8">5</text>
</g>
<g font-size="3.2" fill="#000080">
<text x="318.9" y="71">R46</text>
<text x="318.9" y="74.2">120</text>
<text x="318.9" y="81.2">120</text>
<text x="318.9" y="78.1">R49</text>
<text x="318.9" y="113.4">R47</text>
<text x="318.9" y="116.5">120</text>
<text x="318.9" y="123.5">120</text>
<text x="318.9" y="120.4">R50</text>
<text x="318.9" y="159.2">R48</text>
<text x="318.9" y="162.3">120</text>
<text x="318.9" y="166.3">R51</text>
<text x="318.9" y="169.4">120</text>
<text x="48" y="190.2">100</text>
<text x="48" y="187.1">R31</text>
<text x="65.6" y="190.2">100</text>
<text x="65.6" y="187.1">R33</text>
<text x="76.2" y="190.2">100</text>
<text x="76.2" y="187.1">R34</text>
<text x="113.2" y="190.2">100</text>
<text x="113.2" y="187.1">R37</text>
<text x="130.9" y="190.2">100</text>
<text x="130.9" y="187.1">R36</text>
<text x="141.5" y="190.2">100</text>
<text x="141.5" y="187.1">R35</text>
<text x="190.9" y="190.2">100</text>
<text x="190.9" y="187.1">R42</text>
<text x="208.5" y="190.2">100</text>
<text x="208.5" y="187.1">R41</text>
<text x="219.1" y="190.2">100</text>
<text x="219.1" y="187.1">R40</text>
<text x="263.2" y="190.2">100</text>
<text x="263.2" y="187.1">R45</text>
<text x="280.8" y="190.2">100</text>
<text x="280.8" y="187.1">R44</text>
<text x="291.4" y="190.2">100</text>
<text x="291.4" y="187.1">R43</text>
</g>
</svg>
